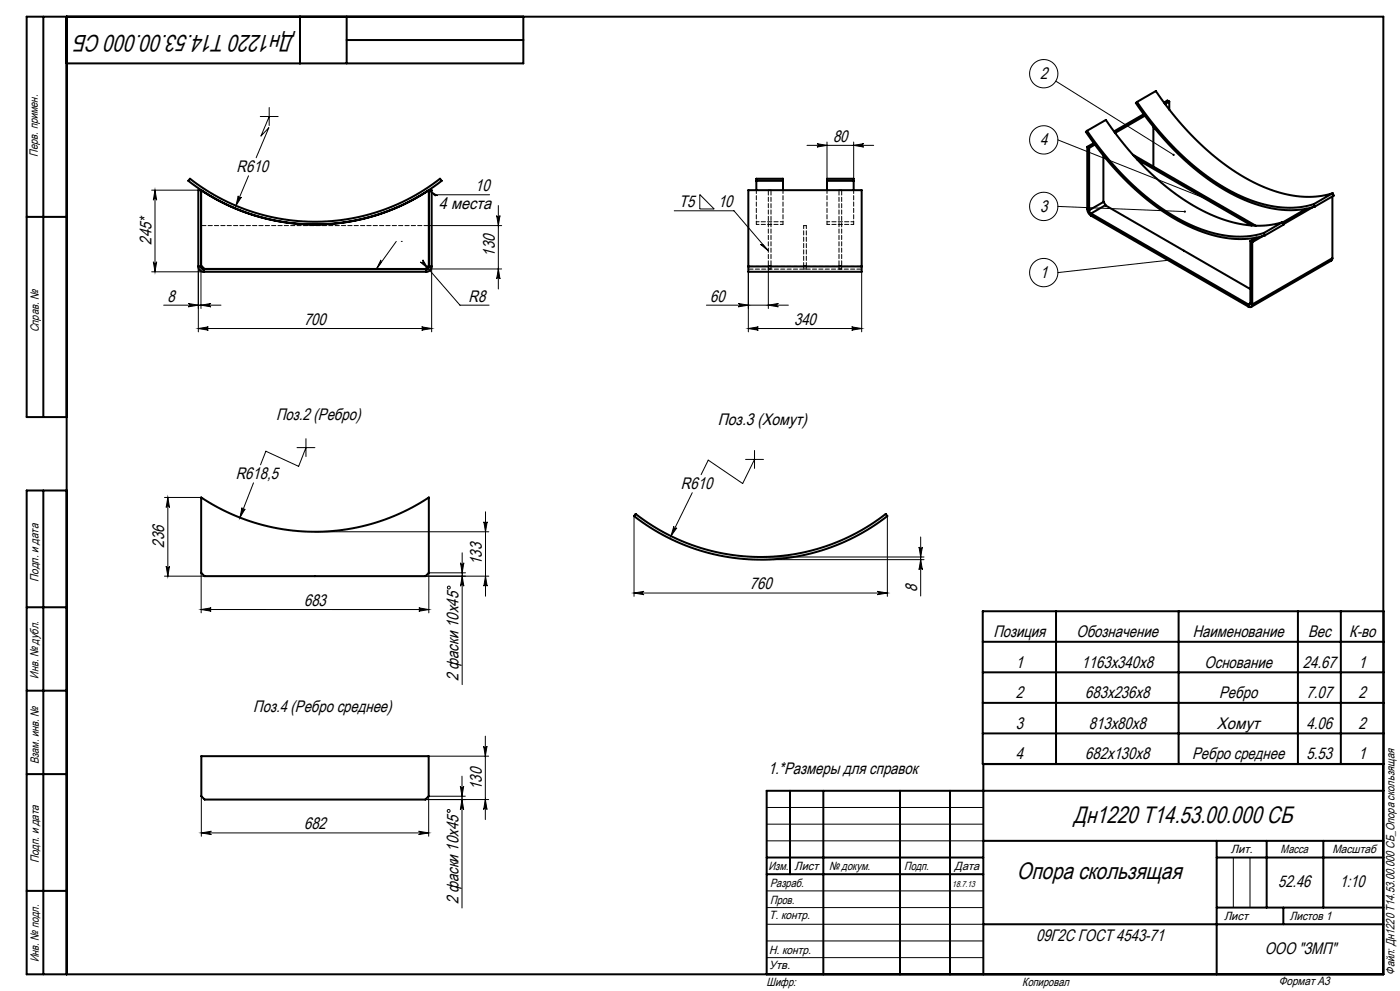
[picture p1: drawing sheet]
<svg xmlns="http://www.w3.org/2000/svg" width="420mm" height="297mm" viewBox="0 0 420 297" stroke-linecap="round" stroke-linejoin="round" font-family="sans-serif">
<g fill="none" stroke="#000" stroke-width=".3">
<path d="M78.1 34.9h5.3M80.8 34.9l-2.5 5.9 2.3-2.5-3.8 9M80.8 32.2v5.4M316.7 24.3l35.4 22.1M45.5 57h14M46.5 57l.5 3a.5 .5 0 0 0-.5-.5 .5 .5 0 0 0-.5 .5zM46.5 57v24.5M71.5 58.7a.5 .5 0 0 0 .3 .6 .5 .5 0 0 0 .6-.2l-1.6 2.6zM74.6 52.7l-3.8 9M128.7 57l2.5 1.7h-.6zM128.7 57l1.5 1.4h16.7M209.9 58.3l4.4 4.3h-4.4z"/>
<path d="M242.1 43.6h20M245.1 43.1l3 .5-3 .5a.5 .5 0 0 0 .5-.5 .5 .5 0 0 0-.5-.5zM248.1 42.6v11M256.1 43.6l3-.5a.5 .5 0 0 0-.5 .5 .5 .5 0 0 0 .5 .5zM256.1 42.6v11M317.4 41.9l45.5 18.1M46 78.5a.5 .5 0 0 0 .5 .4 .5 .5 0 0 0 .5-.4l-.5 3zM59.5 79.9v19.6M60.3 79.9v12.6M114.3 77.9l.1 .7-1.5 2zM118.9 72.3l-6 8.3M120.4 72.3h.1"/>
<path d="M126.1 78.5a.5 .5 0 0 0 .7 .1 .5 .5 0 0 0 0-.7l1.6 2.6zM127.9 79.9l10.1 11.6h8.7M128.6 67.6h21.9M129.5 79.9v19.6M149 64.6a.5 .5 0 0 0 .5 .5 .5 .5 0 0 0 .5-.5l-.5 3zM149.5 61.6v25M202.3 63.2h17.9l10.3 12M228.2 73.2l.7 .1 1.6 1.9zM230.5 79.6v12.9M317.4 61.9l38.1 1.5M350.9 77.9l-33.5 3.8M45.5 81.5h15.6"/>
<path d="M49.1 91.5h17.2M56.5 91l3 .5-3 .5a.5 .5 0 0 0 .5-.5 .5 .5 0 0 0-.5-.5zM59.5 98.5l3-.5a.5 .5 0 0 0-.5 .5 .5 .5 0 0 0 .5 .5zM59.5 98.5h70M60.3 91.5l3-.5a.5 .5 0 0 0-.5 .5 .5 .5 0 0 0 .5 .5zM126.5 98l3 .5-3 .5a.5 .5 0 0 0 .5-.5 .5 .5 0 0 0-.5-.5zM127.6 80.6h22.9M149.5 80.6l.5 3a.5 .5 0 0 0-.5-.5 .5 .5 0 0 0-.5 .5zM211.9 91.5h24.6M221.5 91l3 .5-3 .5a.5 .5 0 0 0 .5-.5 .5 .5 0 0 0-.5-.5zM224.5 81.5v18M224.5 98.5l3-.5a.5 .5 0 0 0-.5 .5 .5 .5 0 0 0 .5 .5z"/>
<path d="M224.5 98.5h34M230.5 91.5l3-.5a.5 .5 0 0 0-.5 .5 .5 .5 0 0 0 .5 .5zM255.5 98l3 .5-3 .5a.5 .5 0 0 0 .5-.5 .5 .5 0 0 0-.5-.5zM258.5 81.5v18M89.1 134.2h5.4M91.8 134.2l-2.2 5.6-9.8-4.6-1.6 4.1M91.8 131.5v5.3M223.7 137.7h5.3M226.4 137.7l-3.6 7.2-10.3-7-2.2 4.4M226.4 135v5.4M49.3 149.1h11M50.3 149.1v23.6"/>
<path d="M50.3 149.1l.5 3a.5 .5 0 0 0-.5-.5 .5 .5 0 0 0-.5 .5zM72.6 152.1a.5 .5 0 0 0 .3 .7 .5 .5 0 0 0 .6-.3l-1.5 2.6zM76 144.7l-4 10.4M94.5 159.4h52.2M145.2 156.4a.5 .5 0 0 0 .5 .5 .5 .5 0 0 0 .5-.5l-.5 3zM145.7 153.4v25.3M190.2 154.7v24M202.2 157.8a.5 .5 0 0 0 .2 .6 .5 .5 0 0 0 .7-.2l-1.8 2.5zM207.7 147.7l-6.4 13M266.2 154.7v24M49.3 172.7h12M49.8 169.7a.5 .5 0 0 0 .5 .4 .5 .5 0 0 0 .5-.4l-.5 3z"/>
<path d="M60.3 171.7v12M127.6 172.7h19.1M138.2 168.7a.5 .5 0 0 0 .5 .4 .5 .5 0 0 0 .5-.4l-.5 3zM138.7 165.7v39.5M138.7 172.7l.5 3a.5 .5 0 0 0-.5-.5 .5 .5 0 0 0-.5 .5zM139.7 171.7h-11.1v12M145.7 172.7l.5 3a.5 .5 0 0 0-.5-.5 .5 .5 0 0 0-.5 .5zM190.2 177.7l3-.5a.5 .5 0 0 0-.5 .5 .5 .5 0 0 0 .5 .5zM190.2 177.7h76M228.2 166.9h49M228.2 167.7h49M263.2 177.2l3 .5-3 .5a.5 .5 0 0 0 .5-.5 .5 .5 0 0 0-.5-.5z"/>
<path d="M275.7 163.9a.5 .5 0 0 0 .5 .5 .5 .5 0 0 0 .5-.5l-.5 3zM276.2 167.7l.5 3a.5 .5 0 0 0-.5-.4 .5 .5 0 0 0-.5 .4zM276.2 160.9v17.7M60.3 182.7h68.3M60.3 182.7l3-.5a.5 .5 0 0 0-.4 .5 .5 .5 0 0 0 .4 .5zM125.6 182.2l3 .5-3 .5a.5 .5 0 0 0 .5-.5 .5 .5 0 0 0-.5-.5zM60.4 238.6v12M127.6 239.6h19M128.6 226.6h18M138.1 235.6a.5 .5 0 0 0 .5 .5 .5 .5 0 0 0 .5-.5l-.5 3zM138.6 239.6l.5 3a.5 .5 0 0 0-.5-.5 .5 .5 0 0 0-.5 .5zM138.6 232.6v39.5"/>
<path d="M139.6 238.6h-11v12M145.1 223.6a.5 .5 0 0 0 .5 .5 .5 .5 0 0 0 .5-.5l-.5 3zM145.6 220.6v25M145.6 239.6l.5 3a.5 .5 0 0 0-.5-.5 .5 .5 0 0 0-.5 .5zM60.4 249.6l3-.5a.5 .5 0 0 0-.5 .5 .5 .5 0 0 0 .5 .5zM60.4 249.6h68.2M125.6 249.1l3 .5-3 .5a.5 .5 0 0 0 .5-.5 .5 .5 0 0 0-.5-.5zM230 242h65M230 247h65M230 252h65M370 257v15M375 257v15"/>
<path d="M230 277h65M230 272h65M230 267h65M230 287h65M230 282h65"/>
<circle cx="313.1" cy="22.1" r="4.2"/>
<circle cx="313.1" cy="41.9" r="4.2"/>
<circle cx="313.1" cy="61.9" r="4.2"/>
<circle cx="313.1" cy="81.7" r="4.2"/>
<circle cx="134.7" cy="176.1" r=".43"/>
<circle cx="134.6" cy="243" r=".43"/>
</g>
<g fill="none" stroke="#000" stroke-width=".6">
<path d="M13 5v120M20 5v287M90 5v14M104 5v14M104 12h53M157 5v14h-137M326.1 39.2a81.1 81.1 0 0 0 30.2 27.8 31.1 31.1 0 0 0 22.8 2.8M326.1 39.2l-.3 .3a82.2 82.2 0 0 0 30.5 28.1 31.5 31.5 0 0 0 23.2 2.9M326.1 39.2l5.7-3.3a81.1 81.1 0 0 0 30.1 27.8 31.1 31.1 0 0 0 22.9 2.9M341.1 30.6a81.1 81.1 0 0 0 30.1 27.7 31.1 31.1 0 0 0 22.9 2.9M341.1 30.6l-.4 .3a82.2 82.2 0 0 0 30.6 28.1 31.5 31.5 0 0 0 23.2 2.9M341.1 30.6l5.7-3.3a81.1 81.1 0 0 0 30.1 27.7 31.1 31.1 0 0 0 22.9 2.9"/>
<path d="M343.1 34.2l-8.9 5.2M343.5 34.7l-9 5.1M346 38v11.9M350.8 30.5l-1.3 .7M350.8 30.5v2.3M350.8 30.5l-.6-.4-1 .6M57 53.6a61 61 0 0 0 75 0l.5 .6a61.8 61.8 0 0 1-76 0zM226.9 54.2v2.8M226.9 54.2v-.6h8v.6M226.9 54.2h8M234.9 54.2v2.8M248.1 54.2v2.8"/>
<path d="M248.1 54.2v-.6h8v.6M248.1 54.2h8M256.1 54.2v2.8M326.2 44l.5 .3M326.2 44v18.7M326.7 44.3v18.7M328.1 42.9l-1.9 1.1M328.5 43.3l-1.8 1M331 46.6v13.8l.7 1.2 43.4 25M339.9 46.4l36.8 21.2M341.1 47.7l34.4 19.9M399.7 58.9v18.5"/>
<path d="M399.8 57.9l-5.7 3.3M399.8 57.9l.3 .7-5.6 3.3M8 65h12M59.5 79.9a1.6 1.6 0 0 0 1.6 1.6M59.5 79.9v-22.9h.8v22.9M59.5 79.9h.8M60.3 79.9a.8 .8 0 0 0 .8 .8M128.7 79.9a.8 .8 0 0 1-.8 .8M128.7 79.9h.8M128.7 79.9v-22.9h.8v22.9M129.5 79.9a1.6 1.6 0 0 1-1.6 1.6M224.5 79.9v1.6h34v-1.6"/>
<path d="M224.5 79.9h34M224.5 79.9v-22.9h34v22.9M326.2 62.7l.3 1.1 .8 .8M326.2 62.7l.5 .3M326.7 63l.6 1M327.3 64l47.2 27.3M327.3 64.6l47.2 27.3M327.3 64v.6M331.1 60.5l-4.4 2.5M331.7 61.5l-4.4 2.5M375.1 72.3l.6 .3M375.1 72.3v18.6"/>
<path d="M375.7 72.6v18.7M376.9 71.2l-1.8 1.1M378.9 70.7l-3.2 1.9M379.1 69.8l.4 .7M384.8 66.6l.4 .7-5.7 3.2M384.8 66.6l-5.7 3.2M391.9 62.6l-7.1 4M393.9 62.1l-8.8 5M394.1 61.2l.4 .7M399.7 77.4l-.3 .7-24.1 13.9M399.7 77.4l-24 13.9M61.1 80.7h66.8"/>
<path d="M61.1 81.5h66.8M61.1 80.7v.8M61.4 80.6l-1.1-1v-22.6a61.8 61.8 0 0 0 68.3 0v22.6l-1 1M127.9 80.7v.8M374.5 91.3v.6M375.1 90.9a.34 .34 0 0 1-.2 .4 .34 .34 0 0 1-.4 0M375.1 90.9l.6 .4M375.1 90.9l-.6 .4M375.7 91.3a.69 .69 0 0 1-.4 .7 .69 .69 0 0 1-.8-.1M20 125h-12v-120h407v287h-407v-145h12M13 147v145M60.3 149.1a61.9 61.9 0 0 0 68.4 0l-.1 22.6-1 1h-66.3l-1-1z"/>
<path d="M190.7 154a61 61 0 0 0 75 0l.5 .7a61.8 61.8 0 0 1-76 0zM8 182h12M294.8 183.2h120.3v45.8h-120.3zM294.8 192.3h120.3M316.8 183.2v45.8M353.6 183.2v45.8M389.4 183.2v45.8M402.2 183.2v45.8M8 207h12M294.8 201.5h120.3M294.8 210.6h120.3M294.8 219.8h120.3"/>
<path d="M8 232h12M60.4 226.6h68.2v12l-1 1h-66.2l-1-1zM237 237v25M247 237v55M270 237v55M285 237v55M295 229v63M415 237h-185v55M230 257h65M295 252h120M365 252v40M365 257h50"/>
<path d="M380 252v20M397 252v20M8 267h12M230 262h65M295 277h120M365 272h50M385 272v5"/>
</g>
<g fill="#000">
<path d="M71.5 58.7l-.7 3 1.6-2.6a.5 .5 0 0 1-.6 .2 .5 .5 0 0 1-.3-.6zM126.1 78.5l2.3 2-1.6-2.6a.5 .5 0 0 1 0 .7 .5 .5 0 0 1-.7-.1zM56.5 91l3 .5-3 .5a.5 .5 0 0 0 .5-.5 .5 .5 0 0 0-.5-.5zM60.3 91.5l3-.5a.5 .5 0 0 0-.5 .5 .5 .5 0 0 0 .5 .5zM72.6 152.1l-.6 3 1.5-2.6a.5 .5 0 0 1-.6 .3 .5 .5 0 0 1-.3-.7zM60.4 249.6l3-.5a.5 .5 0 0 0-.5 .5 .5 .5 0 0 0 .5 .5zM125.6 249.1l3 .5-3 .5a.5 .5 0 0 0 .5-.5 .5 .5 0 0 0-.5-.5zM202.2 157.8l-.9 2.9 1.8-2.5a.5 .5 0 0 1-.7 .2 .5 .5 0 0 1-.2-.6z"/>
<path d="M256.1 43.6l3-.5a.5 .5 0 0 0-.5 .5 .5 .5 0 0 0 .5 .5zM245.1 43.1l3 .5-3 .5a.5 .5 0 0 0 .5-.5 .5 .5 0 0 0-.5-.5zM255.5 98l3 .5-3 .5a.5 .5 0 0 0 .5-.5 .5 .5 0 0 0-.5-.5zM224.5 98.5l3-.5a.5 .5 0 0 0-.5 .5 .5 .5 0 0 0 .5 .5z"/>
<path d="M351.8 46.2l.1 .5 .5-.1-.3-.2 .3 .2-.1-.5zM362.7 59.8l.1 .5 .4-.1-.3-.2 .4 .1-.1-.3zM355.2 63.2v.5h.5l.1-.3h-.3h.3l-.1-.2zM350.7 77.7a.33 .33 0 0 0 .1 .6 .33 .33 0 0 0 .5-.4h-.4h.4l-.2-.3zM128.7 57l2.5 1.7h-.6zM114.3 77.9l.1 .7-1.5 2zM228.2 73.2l.7 .1 1.6 1.9z"/>
<path d="M46 78.5a.5 .5 0 0 0 .5 .4 .5 .5 0 0 0 .5-.4l-.5 3zM46.5 57l.5 3a.5 .5 0 0 0-.5-.5 .5 .5 0 0 0-.5 .5z"/>
<path d="M149 64.6a.5 .5 0 0 0 .5 .5 .5 .5 0 0 0 .5-.5l-.5 3zM149.5 80.6l.5 3a.5 .5 0 0 0-.5-.5 .5 .5 0 0 0-.5 .5zM275.7 163.9a.5 .5 0 0 0 .5 .5 .5 .5 0 0 0 .5-.5l-.5 3zM276.2 167.7l.5 3a.5 .5 0 0 0-.5-.4 .5 .5 0 0 0-.5 .4z"/>
<path d="M59.5 98.5l3-.5a.5 .5 0 0 0-.5 .5 .5 .5 0 0 0 .5 .5zM126.5 98l3 .5-3 .5a.5 .5 0 0 0 .5-.5 .5 .5 0 0 0-.5-.5zM221.5 91l3 .5-3 .5a.5 .5 0 0 0 .5-.5 .5 .5 0 0 0-.5-.5zM230.5 91.5l3-.5a.5 .5 0 0 0-.5 .5 .5 .5 0 0 0 .5 .5zM190.2 177.7l3-.5a.5 .5 0 0 0-.5 .5 .5 .5 0 0 0 .5 .5zM263.2 177.2l3 .5-3 .5a.5 .5 0 0 0 .5-.5 .5 .5 0 0 0-.5-.5z"/>
<path d="M49.8 169.7a.5 .5 0 0 0 .5 .4 .5 .5 0 0 0 .5-.4l-.5 3zM50.3 149.1l.5 3a.5 .5 0 0 0-.5-.5 .5 .5 0 0 0-.5 .5zM145.7 172.7l.5 3a.5 .5 0 0 0-.5-.5 .5 .5 0 0 0-.5 .5zM145.2 156.4a.5 .5 0 0 0 .5 .5 .5 .5 0 0 0 .5-.5l-.5 3z"/>
<path d="M138.7 172.7l.5 3a.5 .5 0 0 0-.5-.5 .5 .5 0 0 0-.5 .5zM138.2 168.7a.5 .5 0 0 0 .5 .4 .5 .5 0 0 0 .5-.4l-.5 3zM145.6 239.6l.5 3a.5 .5 0 0 0-.5-.5 .5 .5 0 0 0-.5 .5zM145.1 223.6a.5 .5 0 0 0 .5 .5 .5 .5 0 0 0 .5-.5l-.5 3zM138.6 239.6l.5 3a.5 .5 0 0 0-.5-.5 .5 .5 0 0 0-.5 .5zM138.1 235.6a.5 .5 0 0 0 .5 .5 .5 .5 0 0 0 .5-.5l-.5 3z"/>
<path d="M60.3 182.7l3-.5a.5 .5 0 0 0-.4 .5 .5 .5 0 0 0 .4 .5zM125.6 182.2l3 .5-3 .5a.5 .5 0 0 0 .5-.5 .5 .5 0 0 0-.5-.5z"/>
</g>
<g fill="none" stroke="#000" stroke-width=".3" stroke-dasharray="1.3 .6" stroke-dashoffset=".4">
<path d="M231.3 57h-.8M252.5 57h-.8M59.5 79.9h.8M129.5 79.9h-.8M226.9 67.3h8M226.9 66.5h8M230.5 67.3h.8M231.3 79.6h-.8M241.9 79.6h-.8M241.9 67.6h-.8M248.1 67.3h8M248.1 66.5h8"/>
<path d="M251.7 67.3h.8M252.5 79.6h-.8M61.1 81.5v-.8M127.9 81.5v-.8M231.3 80.6h-.8M241.9 80.6h-.8M252.5 80.6h-.8"/>
</g>
<path d="M128.6 67.6h-68.2M110.9 80.6h16.7" fill="none" stroke="#000" stroke-width=".3" stroke-dasharray="1.3 .6" stroke-dashoffset="-.1"/>
<path d="M60.4 79.6l1 1M127.6 80.6l1-1" fill="none" stroke="#000" stroke-width=".3" stroke-dasharray="1.3 .6" stroke-dashoffset=".7"/>
<path d="M226.9 57v10.3M234.9 57v10.3M248.1 57v10.3M256.1 57v10.3M60.4 67.6v12M128.6 79.6v-12M241.1 67.6v12M241.9 67.6v12" fill="none" stroke="#000" stroke-width=".3" stroke-dasharray="1.3 .6" stroke-dashoffset=".3"/>
<path d="M230.5 57v22.6M231.3 57v22.6M251.7 57v22.6M252.5 57v22.6M258.5 79.9h-34M258.5 80.7h-34" fill="none" stroke="#000" stroke-width=".3" stroke-dasharray="1.3 .6" stroke-dashoffset="-.2"/>
<path d="M230.5 79.6v1M231.3 79.6v1M241.1 79.6v1M241.9 79.6v1M251.7 79.6v1M252.5 79.6v1" fill="none" stroke="#000" stroke-width=".3" stroke-dasharray="1.3 .6" stroke-dashoffset=".5"/>
<path d="M230.5 80.6h.1M231.3 80.6h.1M251.7 80.6h.1M252.5 80.6h.1" fill="none" stroke="#000" stroke-width=".3" stroke-dasharray="1.3 .6"/>
<g font-size="7.1">
<text x="88.3" y="10.6" transform="rotate(-180 88.3 10.6)">Дн1220 Т14.53.00.000 СБ</text>
<text x="322.1" y="246.8">Дн1220 Т14.53.00.000 СБ</text>
<text x="305" y="263.4">Опора скользящая</text>
</g>
<g font-size="5">
<text x="312" y="23.7">2</text>
<text x="249.9" y="42.5">80</text>
<text x="312" y="43.5">4</text>
<text x="71" y="51.6">R610</text>
<text x="142.5" y="57.3">10</text>
<text x="131.7" y="62.7">4 места</text>
<text x="203.8" y="62.1">Т5</text>
<text x="215.4" y="62.1">10</text>
<text x="312" y="63.5">3</text>
<text x="45.4" y="73.3" transform="rotate(-90 45.4 73.3)">245*</text>
<text x="148.4" y="76.9" transform="rotate(-90 148.4 76.9)">130</text>
<text x="312" y="83.3">1</text>
<text x="50.2" y="90.4">8</text>
<text x="140.6" y="90.4">R8</text>
<text x="213" y="90.4">60</text>
<text x="91.2" y="97.4">700</text>
<text x="238.2" y="97.4">340</text>
<text x="82.8" y="126">Поз.2 (Ребро)</text>
<text x="215.4" y="127.2">Поз.3 (Хомут)</text>
<text x="70.7" y="143.6">R618,5</text>
<text x="204.3" y="146.6">R610</text>
<text x="49.3" y="164.2" transform="rotate(-90 49.3 164.2)">236</text>
<text x="144.6" y="169.4" transform="rotate(-90 144.6 169.4)">133</text>
<text x="224.9" y="176.7">760</text>
<text x="275.1" y="177.5" transform="rotate(-90 275.1 177.5)">8</text>
<text x="91.2" y="181.6">683</text>
<text x="298" y="191">Позиция</text>
<text x="323" y="191">Обозначение</text>
<text x="357.8" y="191">Наименование</text>
<text x="392.4" y="191">Вес</text>
<text x="404.7" y="191">К-во</text>
<text x="304.7" y="200.1">1</text>
<text x="324.5" y="200.1">1163х340х8</text>
<text x="361.4" y="200.1">Основание</text>
<text x="390.9" y="200.1">24.67</text>
<text x="407.6" y="200.1">1</text>
<text x="137.6" y="204.1" transform="rotate(-90 137.6 204.1)">2 фаски 10x45</text>
<text x="304.7" y="209.3">2</text>
<text x="325.6" y="209.3">683х236х8</text>
<text x="365.8" y="209.3">Ребро</text>
<text x="392" y="209.3">7.07</text>
<text x="407.6" y="209.3">2</text>
<text x="76" y="213.4">Поз.4 (Ребро среднее)</text>
<text x="304.7" y="218.4">3</text>
<text x="326.6" y="218.4">813х80х8</text>
<text x="365.1" y="218.4">Хомут</text>
<text x="392" y="218.4">4.06</text>
<text x="407.6" y="218.4">2</text>
<text x="304.7" y="227.6">4</text>
<text x="325.5" y="227.6">682х130х8</text>
<text x="357.7" y="227.6">Ребро среднее</text>
<text x="392" y="227.6">5.53</text>
<text x="407.6" y="227.6">1</text>
<text x="230.4" y="231.8">1.*Размеры для справок</text>
<text x="144.5" y="236.7" transform="rotate(-90 144.5 236.7)">130</text>
<text x="91.2" y="248.5">682</text>
<text x="383.5" y="265.9">52.46</text>
<text x="402" y="265.9">1:10</text>
<text x="137.5" y="271" transform="rotate(-90 137.5 271)">2 фаски 10x45</text>
<text x="310.8" y="282.1">09Г2С ГОСТ 4543-71</text>
<text x="379.4" y="285.8">ООО &quot;ЗМП&quot;</text>
</g>
<g font-size="3.6">
<text x="11.4" y="46.9" transform="rotate(-90 11.4 46.9)">Перв. примен.</text>
<text x="11.6" y="99.6" transform="rotate(-90 11.6 99.6)">Справ. №</text>
<text x="11.5" y="174.4" transform="rotate(-90 11.5 174.4)">Подп. и дата</text>
<text x="11.6" y="203.4" transform="rotate(-90 11.6 203.4)">Инв. № дубл.</text>
<text x="11.6" y="229" transform="rotate(-90 11.6 229)">Взам. инв. №</text>
<text x="369.2" y="255.7">Лит.</text>
<text x="384.2" y="255.7">Масса</text>
<text x="399.7" y="255.7">Масштаб</text>
<text x="11.7" y="258.8" transform="rotate(-90 11.7 258.8)">Подп. и дата</text>
<text x="230.6" y="260.6">Изм.</text>
<text x="238.4" y="260.6">Лист</text>
<text x="248.7" y="260.6">№ докум.</text>
<text x="271.3" y="260.7">Подп.</text>
<text x="286.4" y="260.7">Дата</text>
<text x="231" y="265.7">Разраб.</text>
<text x="230.7" y="275.5">Т. контр.</text>
<text x="231" y="270.9">Пров.</text>
<text x="367.2" y="275.7">Лист</text>
<text x="386.9" y="275.7">Листов 1</text>
<text x="230.7" y="285.8">Н. контр.</text>
<text x="11.6" y="288.4" transform="rotate(-90 11.6 288.4)">Инв. № подл.</text>
<text x="230.7" y="290.5">Утв.</text>
<text x="418.4" y="292.1" transform="rotate(-90 418.4 292.1)">Файл: Дн1220 Т14.53.00.000 СБ_Опора скользящая</text>
<text x="230" y="295.5">Шифр:</text>
<text x="306.7" y="295.4">Копировал</text>
<text x="383.6" y="295.2">Формат A3</text>
</g>
<text font-size="2.6" x="285.7" y="265.8">18.7.13</text>
</svg>
